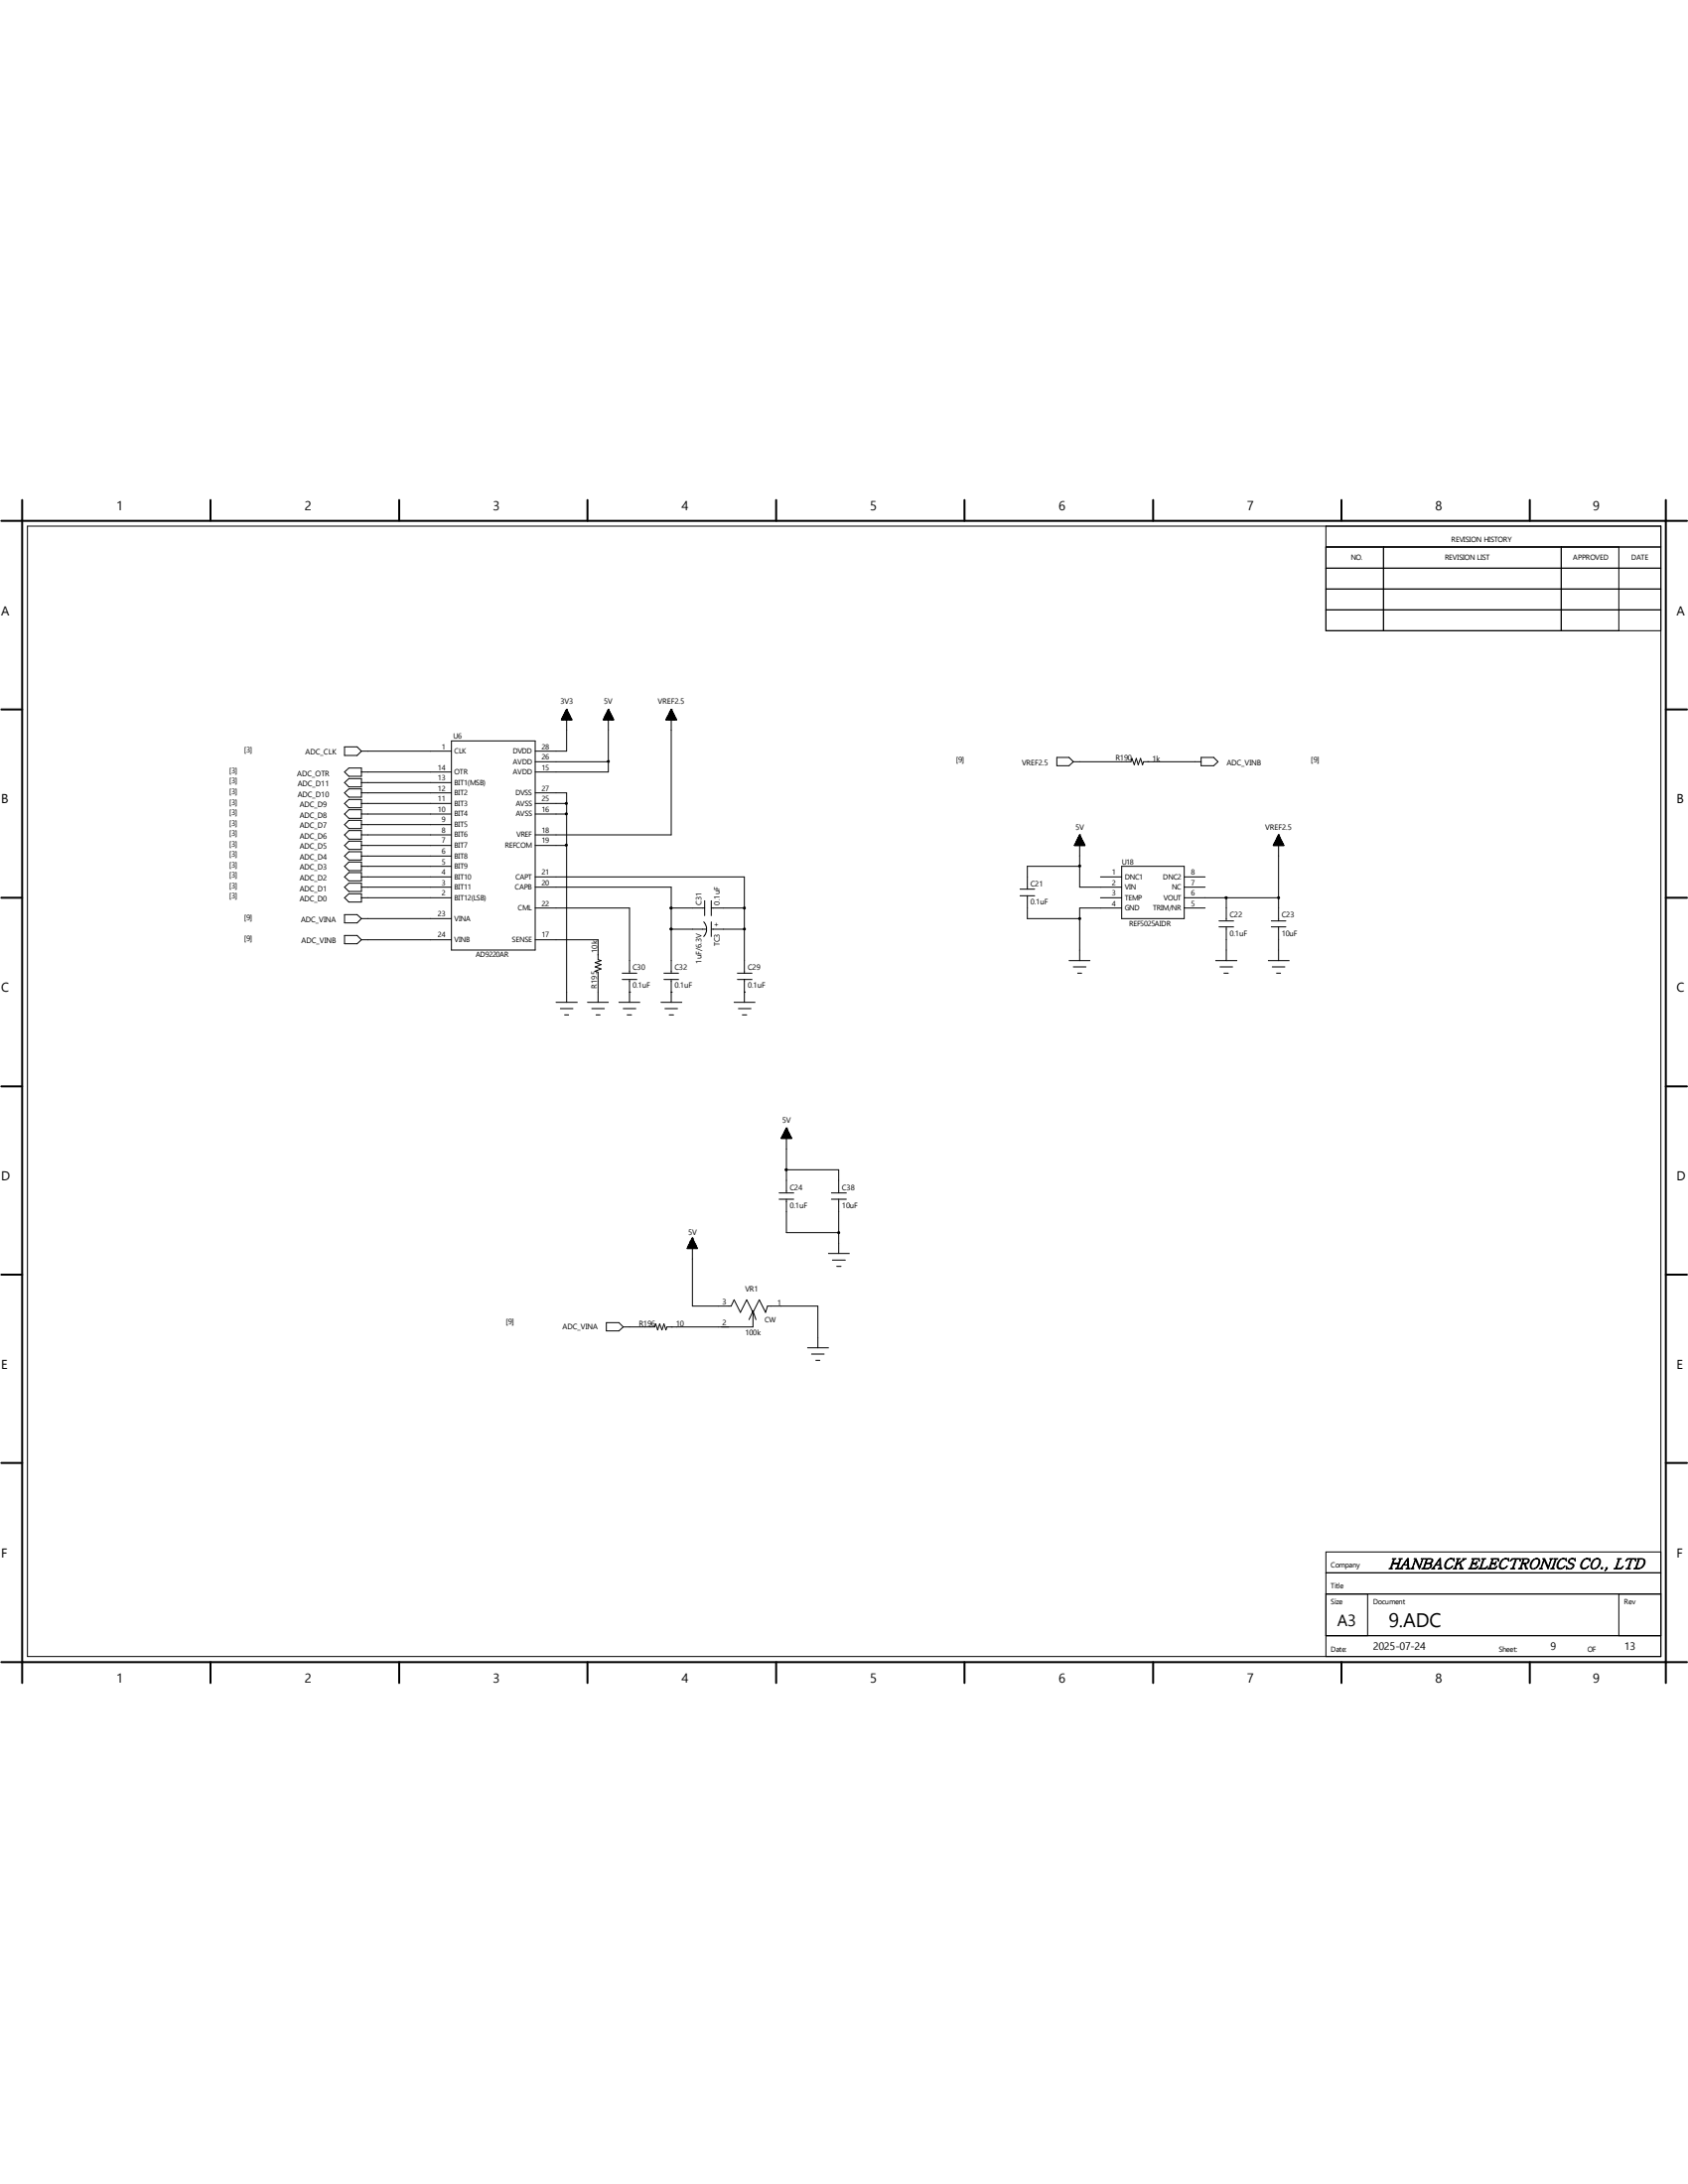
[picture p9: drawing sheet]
<svg xmlns="http://www.w3.org/2000/svg" width="216mm" height="279mm" viewBox="0 0 216 279" stroke-linecap="round" stroke-linejoin="round" font-family="sans-serif">
<g fill="none" stroke="#000" stroke-width=".25">
<path d="M.2 66.6h215.6M2.8 64v151.3M26.9 64v2.6M51.1 64v2.6M75.1 64v2.6M99.3 64v2.6M123.4 64v2.6M147.5 64v2.6M171.6 64v2.6M195.7 64v2.6M213.1 64v151.3M.2 90.8h2.6"/>
<path d="M213.1 90.8h2.7M.2 114.9h2.6M213.1 114.9h2.7M.2 139h2.6M213.1 139h2.7M.2 163.1h2.6M213.1 163.1h2.7M.2 187.2h2.6M213.1 187.2h2.7M.2 212.6h215.6M26.9 212.6v2.7M51.1 212.6v2.7"/>
<path d="M75.1 212.6v2.7M99.3 212.6v2.7M123.4 212.6v2.7M147.5 212.6v2.7M171.6 212.6v2.7M195.7 212.6v2.7"/>
</g>
<g fill="none" stroke="#000" stroke-width=".13">
<path d="M3.5 67.3h208.9v144.6h-208.9zM169.6 67.3v13.4h42.8M169.6 70h42.8M169.6 78h42.8M169.6 75.4h42.8M169.6 72.7h42.8M177 70v10.7M199.7 70v10.7M207.1 70v10.7M44.1 95.5h1.6l.5 .6-.5 .5h-1.6zM44.1 98.8l.5-.5h1.6v1h-1.6zM46.2 96.1h11.5"/>
<path d="M46.2 98.8h11.5M57.7 94.8h10.8v26.7h-10.8zM68.5 97.5h9.3M71.8 92l1.3 .1M71.9 92.1v-.2h1.2v.2M71.9 91.9h1.1M71.9 91.8h1.1v.3M71.9 91.8v.3M72 91.8h1M72 91.7h.9v.4M72 91.7v.4M72 91.7h.9"/>
<path d="M72.1 91.6h.8v.5M72.1 91.5h.8M72.1 91.6v.5M72.1 92.1v-.6h.8v.6M72.1 91.4h.7M72.1 91.4h.7v.7M72.1 91.4v.7M72.2 91.4h.6M72.2 91.3h.5v.8M72.3 91.1h.4v1M72.3 91.1v1M72.3 91.1h.4"/>
<path d="M72.3 91.1h.3v1M72.3 91v1.1M72.3 91h.3M72.3 91h.3v1.1M72.3 90.9v1.2M72.4 90.9h.2M72.4 90.8h.1v1.3M72.5 90.8h.1M72.5 90.8v5.3h-4M72.5 90.8l.7 1.3h-1.4zM72.5 90.8l-.1 1.3M72.7 91.2h-.5v.9"/>
<path d="M73.1 92h-1.3v.1M77.2 92l1.2 .1M77.2 92v.1M77.2 92h1.2M77.3 92.1v-.2h1.1v.2M77.3 91.9h1.1M77.3 91.8h1.1v.3M77.3 91.7h1v.4M77.3 91.7v.4M77.4 91.7h.9M77.4 91.6h.9v.5M77.4 91.6v.5"/>
<path d="M77.4 91.5h.8M77.4 92.1v-.6h.8v.6M77.5 91.4h.7M77.5 91.4h.6v.7M77.6 91.3h.5v.8M77.6 91.2v.9M77.6 91.2h.5M77.6 91.1h.4v1M77.7 91.1h.3v1M77.7 91h.2v1.1M77.7 90.9v1.2M77.8 90.9h.1"/>
<path d="M77.8 90.8h.1v1.3M77.8 90.8v1.3M77.8 90.8h.1M77.8 90.8v8h-9.3M77.8 90.8l.7 1.3h-1.3M77.8 90.8l-.6 1.3M77.9 91h-.2v1.1M78 91.1h-.4v1M78.1 91.4h-.6v.7M78.3 91.8h-1v.3M85.2 92l1.3 .1M85.2 92v.1"/>
<path d="M85.3 92h1.2M85.3 92.1v-.2h1.1v.2M85.3 91.9h1.1M85.3 91.8h1.1v.3M85.3 91.8v.3M85.3 91.8h1.1M85.4 91.7h.9v.4M85.4 91.6h.9v.5M85.4 91.6v.5M85.5 91.5h.8M85.5 92.1v-.6h.7v.6M85.5 91.4h.7"/>
<path d="M85.6 91.4h.6v.7M85.6 91.3h.5v.8M85.6 91.2v.9M85.6 91.2h.5M85.6 91.1h.5v1M85.6 91.1v1M85.7 91.1h.4M85.7 91.1h.3v1M85.7 91v1.1M85.7 91h.3M85.8 91h.2v1.1M85.8 90.8h.1v1.3"/>
<path d="M85.9 90.8h.1M85.9 90.8v16h-17.4M85.9 90.8l-.7 1.3h1.3M85.9 90.8l.6 1.3M85.9 90.8h-.1v1.3M85.9 90.9h-.1v1.2M86.1 91.4h-.5v.7M86.3 91.7h-.9v.4M135.2 96.9h1.5l.6 .6-.6 .5h-1.5zM137.3 97.5h7.4l.1-.5 .3 .8 .2-.8 .3 .8 .3-.8 .2 .8 .2-.3h7.3M153.6 96.9h1.6l.6 .6-.6 .5h-1.6zM44.1 117h1.6l.5 .5-.5 .6h-1.6z"/>
<path d="M44.1 119.7h1.6l.5 .5-.5 .5h-1.6zM44.1 100.1l.5-.5h1.6v1.1h-1.6zM44.1 101.4l.5-.5h1.6v1.1h-1.6zM44.1 102.8l.5-.5h1.6v1h-1.6zM44.1 105.5l.5-.6h1.6v1.1h-1.6zM44.1 106.8l.5-.5h1.6v1.1h-1.6zM44.1 108.2l.5-.6h1.6v1.1h-1.6zM44.1 112.2l.5-.6h1.6v1.1h-1.6zM44.1 113.5l.5-.5h1.6v1h-1.6zM44.1 114.9l.5-.6h1.6v1.1h-1.6zM44.6 103.6h1.6v1.1h-1.6l-.5-.6zM44.6 109h1.6v1h-1.6l-.5-.5z"/>
<path d="M44.6 110.3h1.6v1.1h-1.6l-.5-.6zM46.2 114.9h11.5M46.2 113.5h11.5M46.2 112.2h11.5M46.2 110.8h11.5M46.2 109.5h11.5M46.2 108.2h11.5M46.2 106.8h11.5M46.2 105.5h11.5M46.2 104.1h11.5M46.2 102.8h11.5M46.2 101.4h11.5"/>
<path d="M46.2 100.1h11.5M46.2 117.5h11.5M68.5 113.5h17.4v11M68.5 112.2h26.7v12.3M68.5 108.2h4M68.5 104.1h4M68.5 102.8h4M68.5 101.4h4v26.8M68.5 116.2h12v8.3M85.9 116.2h4.2M85.9 118.9h4.4M90 117.9a1.34 1.34 0 0 1 0 1.9"/>
<path d="M90.1 115.2v1.9M91 116.2h4.2M91 115.2v1.9M91 117.9v1.9M91 118.9h4.2M130.5 113.7h1.8M130.5 114.6h1.8M131.4 114.6v2.9h6.7M137.5 108.1l1.2 .1M137.5 108h1.2M137.5 108.1v.1M137.5 108.2v-.2h1.2v.2"/>
<path d="M137.5 107.9h1.1M137.6 108.2v-.3h1v.3M137.6 107.8h1M137.6 107.8h1v.4M137.7 108.2v-.5h.8v.5M137.7 107.6h.8M137.7 107.6h.8v.6M137.7 107.5v.7M137.8 107.5h.6M137.8 107.5h.6v.7M137.8 107.4v.8M137.8 107.4h.6"/>
<path d="M137.8 107.4h.5v.8M137.9 107.2h.4v1M137.9 107.1h.4v1.1M137.9 107.1v1.1M138 107.1h.2M138 107h.2v1.2M138 106.9h.1v1.3M138 106.8v1.4M138.1 106.8h.1M138.1 106.8v6.7h5.4M138.1 110.8h-6.7v2.9M138.1 106.8l.7 1.4h-1.4z"/>
<path d="M138.2 107h-.2v1.2M138.3 107.2h-.4v1M138.3 107.3h-.5v.9M138.6 107.7h-1v.5M140.8 114.9h2.7M140.8 112.2h2.7M143.5 110.8h8v6.7h-8zM143.5 116.2h-5.4v6.7M151.5 114.9h12M151.5 113.5h2.6M151.5 112.2h2.6M151.5 116.2h2.6"/>
<path d="M155.9 117.8h1.9M155.9 118.6h1.9M156.8 114.9v2.9M156.8 118.6v4.3M162.6 117.8h1.9M162.6 118.6h1.9M162.9 108.1l1.3 .1M162.9 108h1.3M162.9 108.1v.1M162.9 108.2v-.2h1.2v.2M163 107.9h1.1M163 108.2v-.3h1.1v.3"/>
<path d="M163 107.8h1M163.1 107.8h.9v.4M163.1 107.7v.5M163.1 107.7h.9M163.1 108.2v-.5h.9v.5M163.2 107.6h.7M163.2 107.6h.7v.6M163.2 107.5v.7M163.2 107.5h.7M163.2 107.5h.7v.7M163.3 107.4h.5v.8M163.3 107.2h.4v1"/>
<path d="M163.3 107.2v1M163.4 107.2h.3M163.4 107.1h.3v1.1M163.4 107.1v1.1M163.4 107.1h.3M163.4 107h.3v1.2M163.4 107v1.2M163.4 107h.2M163.5 106.9h.1v1.3M163.5 106.8h.1M163.5 106.8l.7 1.4h-1.3zM163.5 106.8v11"/>
<path d="M163.5 118.6v4.3M163.6 106.8h-.1v1.4M163.8 107.3h-.5v.9M163.8 107.4h-.6v.8M46.2 120.2h11.5M68.5 120.2h8v2.6l.4 .1-.8 .2 .8 .3-.8 .3 .8 .3-.8 .2 .4 .2v3.8M71.1 128.2h2.7M71.7 129h1.6M72.2 129.8h.5M75.1 128.2h2.7M75.7 129h1.6M76.2 129.8h.6"/>
<path d="M79.2 128.2h2.6M79.6 124.5h1.8M79.6 125.3h1.8M79.7 129h1.6M80.2 129.8h.6M80.5 126.9h.1M80.5 125.3v2.9M84.5 128.2h2.7M84.9 124.5h1.9M84.9 125.3h1.9M85 129h1.7M85.6 129.8h.5"/>
<path d="M85.9 126.9h.1M85.9 125.3v2.9M93.9 128.2h2.7M94.3 124.5h1.9M94.3 125.3h1.9M94.4 129h1.7M95 129.8h.5M95.2 126.9h.1M95.2 125.3v2.9M136.7 122.9h2.7M137.3 123.7h1.6M137.8 124.5h.5"/>
<path d="M155.5 122.9h2.7M156 123.7h1.6M156.5 124.5h.6M162.2 122.9h2.7M162.7 123.7h1.6M163.3 124.5h.5M87.9 159.7h1.3M88 159.6h1.1M88 159.7v-.1h1.1v.1M88 159.5h1.1M88 159.4v.3M88.1 159.4h1v.3"/>
<path d="M88.1 159.3h.9v.4M88.1 159.3v.4M88.1 159.3h.9M88.1 159.2v.5M88.1 159.2h.8M88.2 159.2h.7M88.2 159h.7v.7M88.3 158.9h.5v.8M88.3 158.8v.9M88.3 158.9h.5M88.3 158.8h.4M88.3 158.7v1"/>
<path d="M88.3 158.8h.4v.9M88.4 158.7h.3v1M88.4 158.7v1M88.4 158.7h.3M88.4 158.6h.2M88.4 158.5v1.2M88.5 158.6h.1M88.5 158.5h.1M88.5 158.4v1.3M88.6 158.4h.1M88.6 158.4v8.7h4.9l.4-.8 .8 1.6 .8-1.6 .8 1.6 .8-1.6 .8 1.6 .3-.8h6.4v5.3M88.6 158.4l-.7 1.3h1.3"/>
<path d="M88.6 158.4l.6 1.3M88.6 158.5v1.2M88.6 158.6v1.1M88.8 159h-.6v.7M88.9 159.1h-.7v.6M88.9 159.1v.6M89 159.2v.5M89.2 159.6h-1.3v.1M99.7 152.6h1.8M99.7 153.4h1.8M99.9 145.6h1.4M100 145.5h1.2"/>
<path d="M100 145.5h1.2v.1M100 145.5v.1M100 145.6v-.2h1.1v.2M100.1 145.3h1M100.1 145.3h.9v.3M100.1 145.2h.9M100.1 145.2v.4M100.2 145.2h.8v.4M100.2 145.1v.5M100.2 145.1h.8M100.2 145.1h.8v.5M100.2 145h.7"/>
<path d="M100.2 145v.6M100.3 144.9h.6v.7M100.3 144.8v.8M100.4 144.8h.4M100.4 144.7h.4v.9M100.4 144.7v.9M100.4 144.7h.4M100.4 144.6h.4v1M100.4 144.6v1M100.5 144.6h.3M100.5 144.5h.2v1.1M100.5 144.4h.2v1.2"/>
<path d="M100.6 144.3h.1M100.6 144.3v8.3M100.6 153.4v4.3h6.7M100.6 149.6h6.7v3M100.6 144.3l-.7 1.3h1.4M100.6 144.3l.7 1.3M100.6 144.4h-.1v1.2M100.7 144.5h-.2v1.1M100.9 144.9h-.6v.7M106.3 152.6h1.9M106.3 153.4h1.9M107.3 153.4v7"/>
<path d="M77.6 169.2h1.6l.5 .6-.5 .5h-1.6zM96.3 167.7v2.1h-11l-.1 .3-.3-.7-.2 .7-.3-.7-.3 .7-.2-.7-.2 .4h-4M96.3 167.7l-.5 1.1M96.3 167.7l.4 1.1M103.3 172.4h2.7M103.8 173.2h1.6M104.4 174h.5M106 160.4h2.6M106.5 161.2h1.6M107 162h.6M212.4 198.5h-42.8v13.4M169.6 209.3h42.8"/>
<path d="M169.6 203.9h42.8M169.6 201.2h42.8M174.9 203.9v5.4M207.1 203.9v5.4"/>
</g>
<g fill="#000" stroke="#000" stroke-width=".13">
<path d="M85.7 116.1h.2v.2h-.2z" fill-rule="evenodd"/>
<path d="M85.7 118.8h.2v.1h-.2z" fill-rule="evenodd"/>
<path d="M156.7 114.8h.2v.1h-.2z" fill-rule="evenodd"/>
<path d="M100.5 149.6h.2v.1h-.2z" fill-rule="evenodd"/>
<circle cx="77.8" cy="97.4" r=".13"/>
<circle cx="72.4" cy="104.1" r=".13"/>
<circle cx="72.4" cy="102.8" r=".13"/>
<circle cx="72.4" cy="108.1" r=".13"/>
<circle cx="95.2" cy="116.2" r=".13"/>
<circle cx="95.2" cy="118.9" r=".13"/>
<circle cx="138.1" cy="117.5" r=".13"/>
<circle cx="138.1" cy="110.8" r=".13"/>
<circle cx="163.5" cy="114.9" r=".13"/>
<circle cx="107.3" cy="157.7" r=".13"/>
</g>
<text font-size="2.5" x="177.6" y="208.2">9.ADC</text>
<text font-size="2.1" x="171" y="208">A3</text>
<text font-size="1.9" x="177.6" y="200.7">HANBACK ELECTRONICS CO., LTD</text>
<g font-size="1.7">
<text x="14.9" y="65.3">1</text>
<text x="39" y="65.3">2</text>
<text x="63.1" y="65.3">3</text>
<text x="87.2" y="65.3">4</text>
<text x="111.3" y="65.3">5</text>
<text x="135.4" y="65.3">6</text>
<text x="159.5" y="65.3">7</text>
<text x="183.6" y="65.3">8</text>
<text x="203.7" y="65.3">9</text>
<text x=".2" y="78.7">A</text>
<text x="214.4" y="78.7">A</text>
<text x=".2" y="102.8">B</text>
<text x="214.4" y="102.8">B</text>
<text x=".2" y="126.9">C</text>
<text x="214.4" y="126.9">C</text>
<text x=".2" y="151">D</text>
<text x="214.4" y="151">D</text>
<text x=".2" y="175.1">E</text>
<text x="214.4" y="175.1">E</text>
<text x=".2" y="199.2">F</text>
<text x="214.4" y="199.2">F</text>
<text x="14.9" y="215.3">1</text>
<text x="39" y="215.3">2</text>
<text x="63.1" y="215.3">3</text>
<text x="87.2" y="215.3">4</text>
<text x="111.3" y="215.3">5</text>
<text x="135.4" y="215.3">6</text>
<text x="159.5" y="215.3">7</text>
<text x="183.6" y="215.3">8</text>
<text x="203.7" y="215.3">9</text>
</g>
<g font-size="1.4">
<text x="175.6" y="211.1">2025-07-24</text>
<text x="198.3" y="211.1">9</text>
<text x="207.7" y="211.1">13</text>
</g>
<g font-size="1">
<text x="172.8" y="71.6">NO.</text>
<text x="184.8" y="71.6">REVISION LIST</text>
<text x="185.6" y="69.3">REVISION HISTORY</text>
<text x="201.2" y="71.6">APPROVED</text>
<text x="208.7" y="71.6">DATE</text>
<text x="56.5" y="95.8">1</text>
<text x="58" y="94.5">U6</text>
<text x="69.3" y="95.8">28</text>
<text x="71.7" y="90.1">3V3</text>
<text x="77.3" y="90.1">5V</text>
<text x="84.2" y="90.1">VREF2.5</text>
<text x="29.3" y="98.9">[3]</text>
<text x="29.3" y="100.2">[3]</text>
<text x="29.3" y="101.6">[3]</text>
<text x="31.2" y="96.3">[3]</text>
<text x="38" y="99.3">ADC_OTR</text>
<text x="38.1" y="100.6">ADC_D11</text>
<text x="38.1" y="101.9">ADC_D10</text>
<text x="39.1" y="96.6">ADC_CLK</text>
<text x="56" y="101.2">12</text>
<text x="56" y="99.9">13</text>
<text x="56" y="98.5">14</text>
<text x="58.1" y="96.4">CLK</text>
<text x="58.1" y="101.7">BIT2</text>
<text x="58.1" y="100.4">BIT1(MSB)</text>
<text x="58.1" y="99.1">OTR</text>
<text x="65.6" y="96.4">DVDD</text>
<text x="65.6" y="99.1">AVDD</text>
<text x="65.6" y="97.7">AVDD</text>
<text x="65.9" y="101.7">DVSS</text>
<text x="69.3" y="98.5">15</text>
<text x="69.3" y="97.2">26</text>
<text x="69.3" y="101.2">27</text>
<text x="122.3" y="97.6">[9]</text>
<text x="130.7" y="97.9">VREF2.5</text>
<text x="142.7" y="97.3">R190</text>
<text x="147.4" y="97.4">1k</text>
<text x="156.9" y="97.9">ADC_VINB</text>
<text x="167.7" y="97.6">[9]</text>
<text x="29.3" y="103">[3]</text>
<text x="29.3" y="104.3">[3]</text>
<text x="29.3" y="105.6">[3]</text>
<text x="29.3" y="107">[3]</text>
<text x="38.3" y="103.3">ADC_D9</text>
<text x="38.3" y="104.6">ADC_D8</text>
<text x="38.3" y="106">ADC_D7</text>
<text x="38.3" y="107.3">ADC_D6</text>
<text x="56" y="103.8">10</text>
<text x="56" y="102.5">11</text>
<text x="56.5" y="107.9">7</text>
<text x="56.5" y="106.6">8</text>
<text x="56.5" y="105.2">9</text>
<text x="58.1" y="107.1">BIT6</text>
<text x="58.1" y="105.8">BIT5</text>
<text x="58.1" y="104.4">BIT4</text>
<text x="58.1" y="103.1">BIT3</text>
<text x="66" y="104.4">AVSS</text>
<text x="66" y="103.1">AVSS</text>
<text x="66" y="107.1">VREF</text>
<text x="69.3" y="103.8">16</text>
<text x="69.3" y="106.6">18</text>
<text x="69.3" y="107.9">19</text>
<text x="69.3" y="102.5">25</text>
<text x="137.5" y="106.1">5V</text>
<text x="161.8" y="106.1">VREF2.5</text>
<text x="29.3" y="108.3">[3]</text>
<text x="29.3" y="109.6">[3]</text>
<text x="29.3" y="111">[3]</text>
<text x="29.3" y="112.3">[3]</text>
<text x="29.3" y="113.7">[3]</text>
<text x="38.3" y="108.6">ADC_D5</text>
<text x="38.3" y="110">ADC_D4</text>
<text x="38.3" y="111.3">ADC_D3</text>
<text x="38.3" y="112.6">ADC_D2</text>
<text x="56.5" y="113.2">3</text>
<text x="56.5" y="111.9">4</text>
<text x="56.5" y="110.6">5</text>
<text x="56.5" y="109.2">6</text>
<text x="58.1" y="113.8">BIT11</text>
<text x="58.1" y="112.5">BIT10</text>
<text x="58.1" y="111.1">BIT9</text>
<text x="58.1" y="109.8">BIT8</text>
<text x="58.1" y="108.5">BIT7</text>
<text x="64.6" y="108.5">REFCOM</text>
<text x="65.9" y="113.8">CAPB</text>
<text x="65.9" y="112.5">CAPT</text>
<text x="69.3" y="113.2">20</text>
<text x="69.3" y="111.9">21</text>
<text x="131.8" y="113.4">C21</text>
<text x="142.2" y="111.9">1</text>
<text x="142.2" y="113.2">2</text>
<text x="143.5" y="110.6">U18</text>
<text x="143.8" y="112.5">DNC1</text>
<text x="143.8" y="113.8">VIN</text>
<text x="148.8" y="112.5">DNC2</text>
<text x="149.9" y="113.8">NC</text>
<text x="152.3" y="113.2">7</text>
<text x="152.3" y="111.9">8</text>
<text x="29.3" y="115">[3]</text>
<text x="31.2" y="117.7">[9]</text>
<text x="38.3" y="114">ADC_D1</text>
<text x="38.3" y="115.4">ADC_D0</text>
<text x="38.5" y="118">ADC_VINA</text>
<text x="56" y="117.3">23</text>
<text x="56" y="119.9">24</text>
<text x="56.5" y="114.6">2</text>
<text x="58.1" y="115.1">BIT12(LSB)</text>
<text x="58.1" y="117.8">VINA</text>
<text x="66.3" y="116.5">CML</text>
<text x="69.3" y="119.9">17</text>
<text x="69.3" y="115.9">22</text>
<text x="89.7" y="115.8" transform="rotate(-90 89.7 115.8)">C31</text>
<text x="91.9" y="118.6" transform="rotate(-90 91.9 118.6)">+</text>
<text x="92.1" y="115.8" transform="rotate(-90 92.1 115.8)">0.1uF</text>
<text x="131.8" y="115.7">0.1uF</text>
<text x="142.2" y="114.6">3</text>
<text x="142.2" y="115.9">4</text>
<text x="143.8" y="115.1">TEMP</text>
<text x="143.8" y="116.5">GND</text>
<text x="144.4" y="118.4">REF5025AIDR</text>
<text x="147.4" y="116.5">TRIM/NR</text>
<text x="148.8" y="115.1">VOUT</text>
<text x="152.3" y="115.9">5</text>
<text x="152.3" y="114.6">6</text>
<text x="157.3" y="117.4">C22</text>
<text x="157.3" y="119.7">0.1uF</text>
<text x="163.9" y="117.4">C23</text>
<text x="163.9" y="119.7">10uF</text>
<text x="31.2" y="120.4">[9]</text>
<text x="38.6" y="120.7">ADC_VINB</text>
<text x="58.1" y="120.5">VINB</text>
<text x="60.8" y="122.5">AD9220AR</text>
<text x="65.5" y="120.5">SENSE</text>
<text x="76.4" y="121.9" transform="rotate(-90 76.4 121.9)">10k</text>
<text x="80.9" y="124.1">C30</text>
<text x="86.3" y="124.1">C32</text>
<text x="89.7" y="123.3" transform="rotate(-90 89.7 123.3)">1uF/6.3V</text>
<text x="92.1" y="121.1" transform="rotate(-90 92.1 121.1)">TC3</text>
<text x="95.6" y="124.1">C29</text>
<text x="76.4" y="126.5" transform="rotate(-90 76.4 126.5)">R195</text>
<text x="80.9" y="126.4">0.1uF</text>
<text x="86.3" y="126.4">0.1uF</text>
<text x="95.6" y="126.4">0.1uF</text>
<text x="100" y="143.6">5V</text>
<text x="101" y="152.2">C24</text>
<text x="101" y="154.6">0.1uF</text>
<text x="107.7" y="152.2">C38</text>
<text x="107.7" y="154.6">10uF</text>
<text x="88" y="157.9">5V</text>
<text x="92.4" y="166.8">3</text>
<text x="95.3" y="165.2">VR1</text>
<text x="99.4" y="167">1</text>
<text x="64.7" y="169.4">[9]</text>
<text x="72" y="170.1">ADC_VINA</text>
<text x="81.7" y="169.6">R196</text>
<text x="86.4" y="169.7">10</text>
<text x="92.4" y="169.5">2</text>
<text x="95.3" y="170.9">100k</text>
<text x="97.8" y="169.2">CW</text>
<text x="170.2" y="203.2">Title</text>
<text x="170.2" y="200.6">Company</text>
<text x="170.2" y="205.3">Size</text>
<text x="175.6" y="205.3">Document</text>
<text x="207.7" y="205.3">Rev</text>
<text x="170.2" y="211.3">Date:</text>
<text x="191.7" y="211.3">Sheet:</text>
<text x="203" y="211.3">OF</text>
</g>
</svg>
